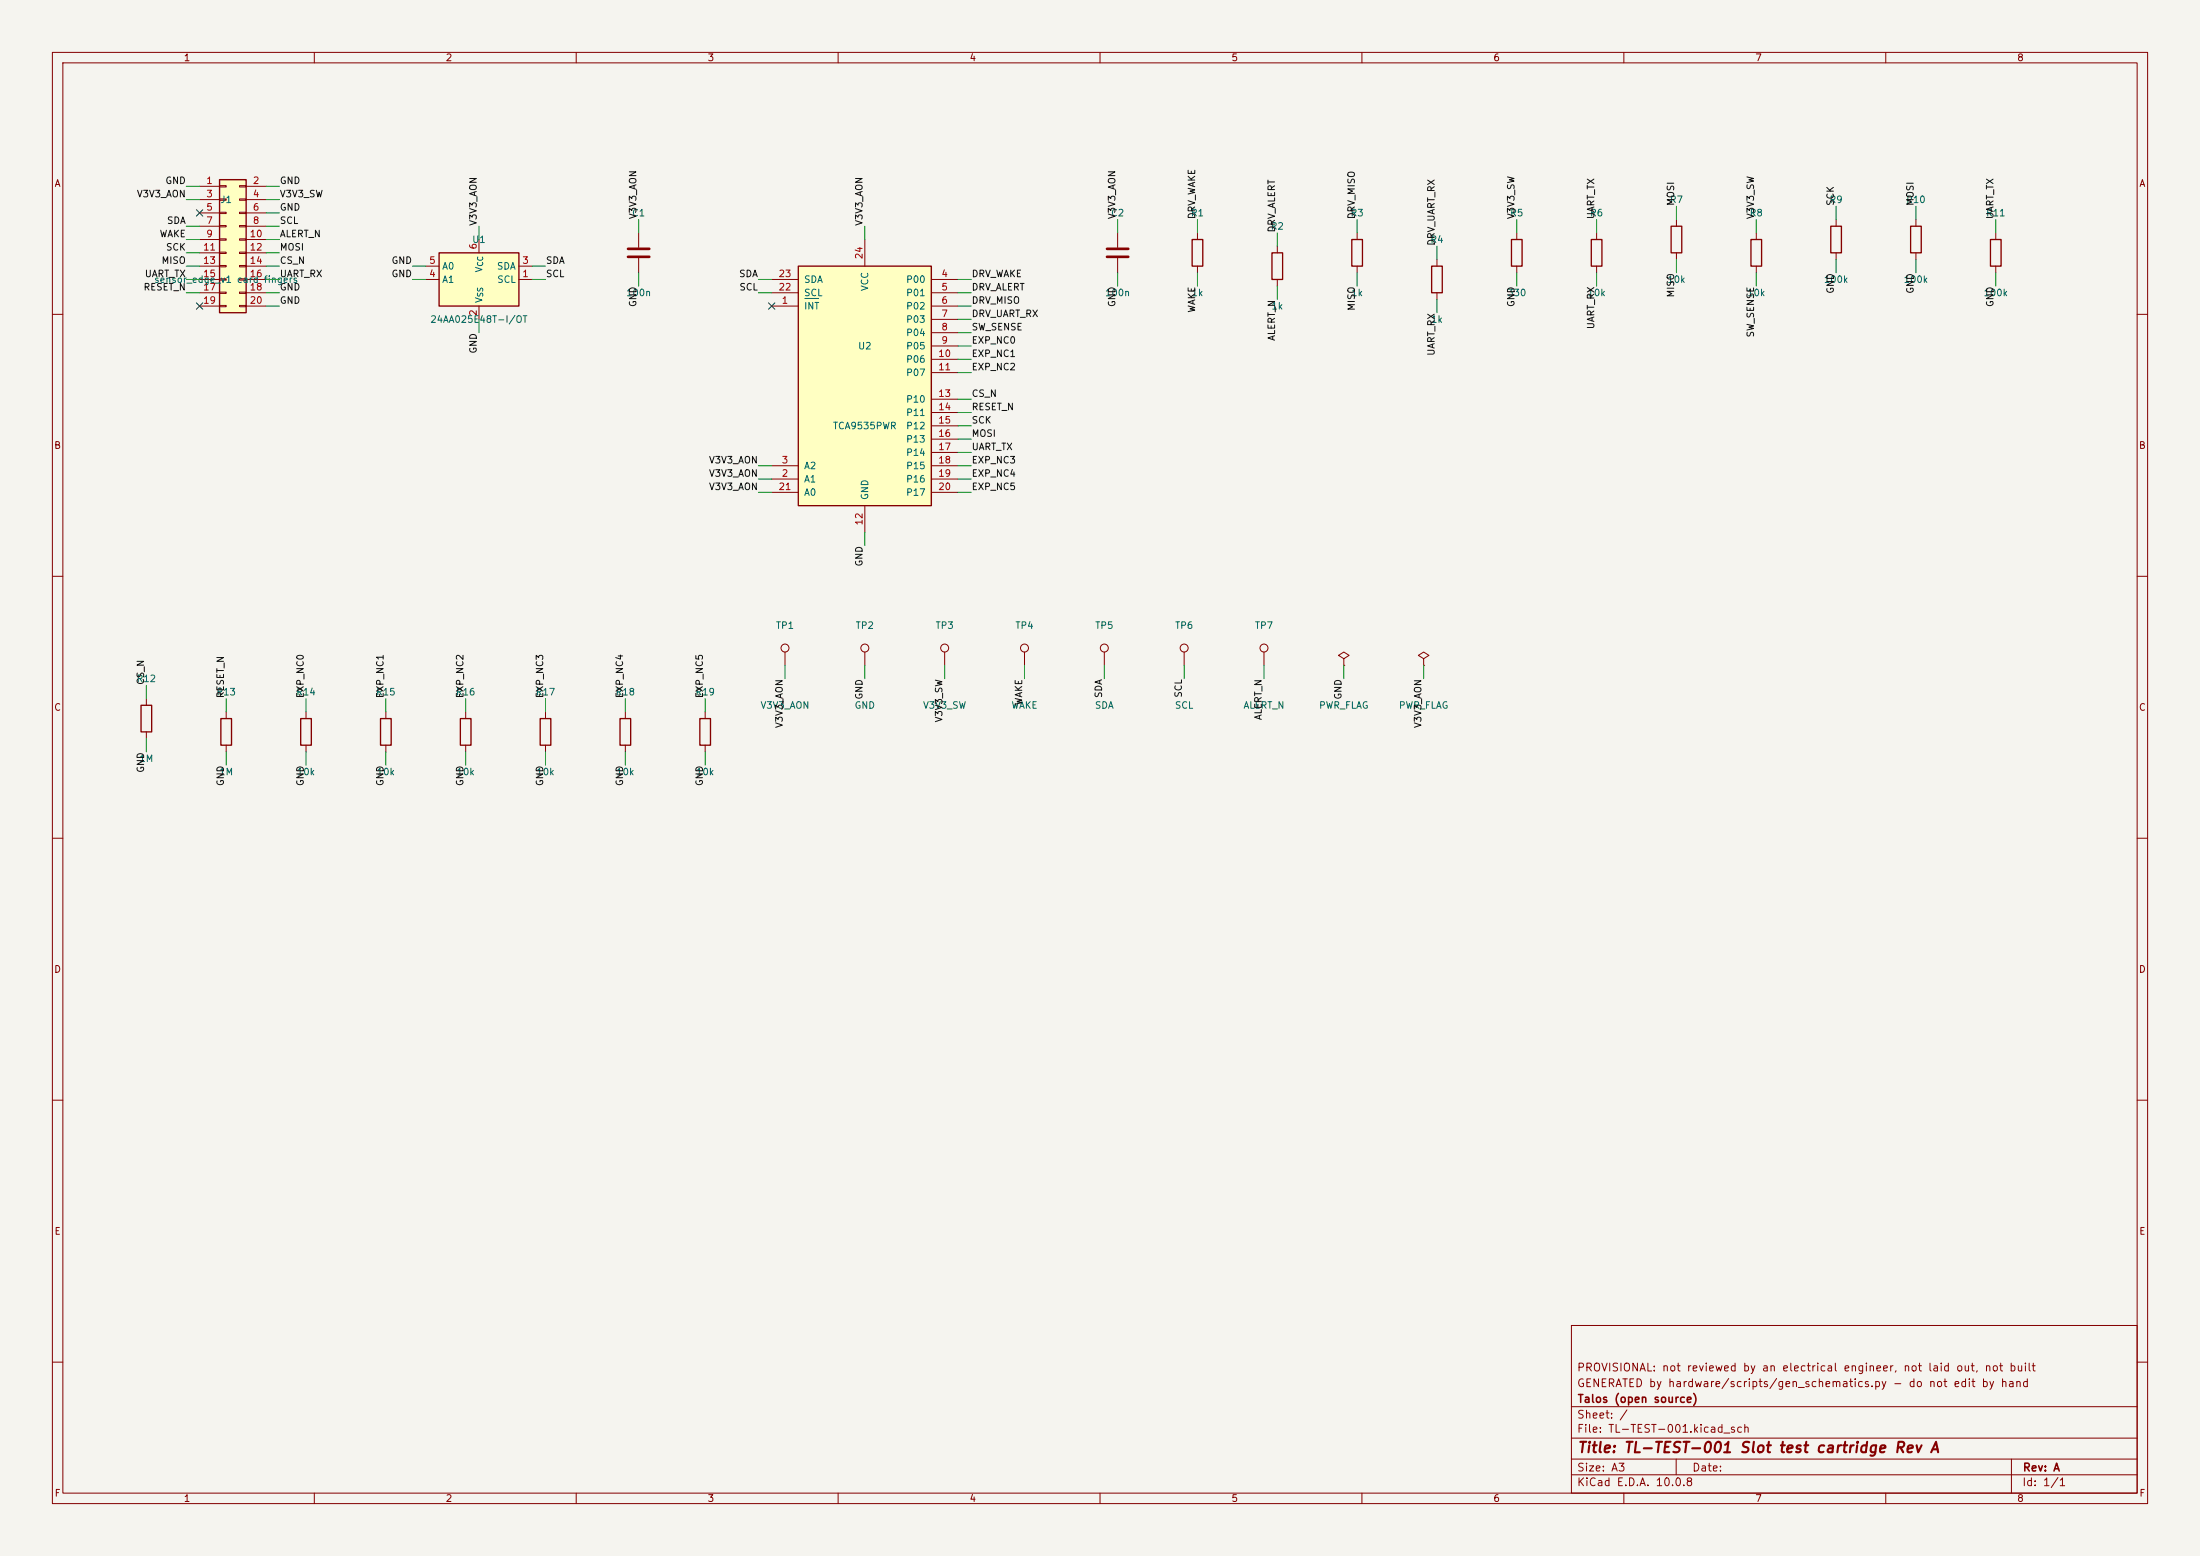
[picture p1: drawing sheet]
<svg xmlns="http://www.w3.org/2000/svg" width="420mm" height="297mm" viewBox="0 0 420 297" stroke-linecap="round" stroke-linejoin="round" font-family="sans-serif">
<path d="M0 0h420v297h-420z" fill="#f5f4ef" stroke="#f5f4ef" stroke-width=".19"/>
<g fill="none" stroke="#840000" stroke-width=".19">
<path d="M10 10h400v277h-400zM12 12h396v273h-396zM60 10v2M110 10v2M160 10v2M210 10v2M260 10v2M310 10v2M360 10v2M243.8 47v1.3M243.8 53.3v1.3M259.1 44.5v1.2"/>
<path d="M259.1 50.8v1.3M365.8 41.9v1.3M365.8 48.3v1.2M10 60h2M408 60h2M10 110h2M408 110h2M27.9 133.4v1.2M27.9 139.7v1.3M58.4 135.9v1.3M73.7 135.9v1.3M88.9 135.9v1.3"/>
<path d="M104.1 135.9v1.3M149.9 124.5v2.5M226.1 124.5v2.5M10 160h2M58.4 142.2v1.3M73.7 142.2v1.3M88.9 142.2v1.3M104.1 142.2v1.3M408 160h2M10 210h2M408 210h2M300 253h108v32h-108z"/>
<path d="M10 260h2M300 278.5h108M300 274.5h108M300 268.5h108M320 278.5v3M384 278.5v6.5M408 260h2M60 285v2M110 285v2M160 285v2M210 285v2M260 285v2"/>
<path d="M300 281.5h108M310 285v2M360 285v2"/>
<circle cx="149.9" cy="123.7" r=".76"/>
<circle cx="226.1" cy="123.7" r=".76"/>
</g>
<path d="M242.8 48.3h2.1v5h-2.1zM258.1 45.7h2v5.1h-2zM364.7 43.2h2.1v5.1h-2.1zM26.9 134.6h2.1v5.1h-2.1zM57.4 137.2h2v5h-2zM72.6 137.2h2.1v5h-2.1zM87.9 137.2h2v5h-2zM103.1 137.2h2.1v5h-2.1z" fill="none" stroke="#840000" stroke-width=".25"/>
<path d="M152.4 50.8h25.4v45.7h-25.4z" fill="#ffffc2"/>
<path d="M152.4 50.8h25.4v45.7h-25.4zM227.6 45.7h2v5.1h-2zM273.3 50.8h2v5.1h-2zM288.5 45.7h2.1v5.1h-2.1zM303.8 45.7h2v5.1h-2zM118.4 137.2h2v5h-2zM133.6 137.2h2v5h-2z" fill="none" stroke="#840000" stroke-width=".25"/>
<g fill="none" stroke="#840000" stroke-width=".19">
<path d="M147.3 58.4h5.1M147.3 53.3h5.1M147.3 55.9h5.1M165.1 45.7v5.1M177.8 58.4h5.1M177.8 53.3h5.1M177.8 55.9h5.1M213.4 44.5v2.7M213.4 49.3v2.8M228.6 44.5v1.2M228.6 50.8v1.3M274.3 49.5v1.3"/>
<path d="M274.3 55.9v1.3M289.6 44.5v1.2M289.6 50.8v1.3M304.8 44.5v1.2M304.8 50.8v1.3M177.8 61h5.1M177.8 63.5h5.1M177.8 66h5.1M177.8 68.6h5.1M177.8 71.1h5.1M177.8 76.2h5.1M177.8 78.7h5.1"/>
<path d="M147.3 91.4h5.1M147.3 88.9h5.1M147.3 94h5.1M165.1 96.5v5.1M177.8 91.4h5.1M177.8 88.9h5.1M177.8 81.3h5.1M177.8 83.8h5.1M177.8 86.4h5.1M177.8 94h5.1M119.4 135.9v1.3M134.6 135.9v1.3"/>
<path d="M180.3 124.5v2.5M195.6 124.5v2.5M210.8 124.5v2.5M256.5 125.7l1.1-.6-1.1-.6-1 .6 1 .6v1.3M256.5 127h.1M271.8 125.7l1-.6-1-.6-1 .6 1 .6v1.3M271.8 127h.1M119.4 142.2v1.3M134.6 142.2v1.3"/>
<circle cx="180.3" cy="123.7" r=".76"/>
<circle cx="195.6" cy="123.7" r=".76"/>
<circle cx="210.8" cy="123.7" r=".76"/>
</g>
<path d="M153.6 57h2.7" fill="none" stroke="#006464" stroke-width=".19"/>
<path d="M211.3 47.5h4.1M211.3 49h4.1" fill="none" stroke="#840000" stroke-width=".51"/>
<path d="M41.9 34.3h5.1v25.4h-5.1z" fill="#ffffc2"/>
<path d="M41.9 34.3h5.1v25.4h-5.1zM319 43.2h2.1v5.1h-2.1zM334.3 45.7h2v5.1h-2zM349.5 43.2h2v5.1h-2zM42.2 137.2h2v5h-2z" fill="none" stroke="#840000" stroke-width=".25"/>
<g fill="none" stroke="#840000" stroke-width=".19">
<path d="M38.1 35.6h3.8M38.1 38.1h3.8M41.9 35.4h1.3v.3h-1.3zM41.9 38h1.3v.2h-1.3zM45.7 35.4h1.3v.3h-1.3zM45.7 38h1.3v.2h-1.3zM47 35.6h3.8M47 38.1h3.8M38.1 40.6h3.8M38.1 43.2h3.8M38.1 45.7h3.8M38.1 48.3h3.8"/>
<path d="M38.1 50.8h3.8M38.1 53.3h3.8M38.1 55.9h3.8M38.1 58.4h3.8M41.9 40.5h1.3v.3h-1.3zM41.9 43.1h1.3v.2h-1.3zM41.9 45.6h1.3v.2h-1.3zM41.9 48.1h1.3v.3h-1.3zM41.9 50.7h1.3v.2h-1.3zM41.9 53.2h1.3v.3h-1.3zM41.9 55.8h1.3v.2h-1.3zM41.9 58.3h1.3v.2h-1.3z"/>
<path d="M45.7 40.5h1.3v.3h-1.3zM45.7 43.1h1.3v.2h-1.3zM45.7 45.6h1.3v.2h-1.3zM45.7 48.1h1.3v.3h-1.3zM45.7 50.7h1.3v.2h-1.3zM45.7 53.2h1.3v.3h-1.3zM45.7 55.8h1.3v.2h-1.3zM45.7 58.3h1.3v.2h-1.3zM47 40.6h3.8M47 43.2h3.8M47 45.7h3.8M47 48.3h3.8"/>
<path d="M47 50.8h3.8M47 53.3h3.8M47 55.9h3.8M47 58.4h3.8M121.9 44.5v2.7M121.9 49.3v2.8M320 41.9v1.3M320 48.3v1.2M335.3 44.5v1.2M335.3 50.8v1.3M350.5 41.9v1.3M350.5 48.3v1.2"/>
<path d="M43.2 135.9v1.3M165.1 124.5v2.5M241.3 124.5v2.5M43.2 142.2v1.3"/>
<circle cx="165.1" cy="123.7" r=".76"/>
<circle cx="241.3" cy="123.7" r=".76"/>
</g>
<path d="M119.9 47.5h4.1M119.9 49h4.1" fill="none" stroke="#840000" stroke-width=".51"/>
<path d="M83.8 48.3h15.3v10.1h-15.3z" fill="#ffffc2"/>
<path d="M83.8 48.3h15.3v10.1h-15.3zM380 45.7h2v5.1h-2z" fill="none" stroke="#840000" stroke-width=".25"/>
<path d="M81.3 53.3h2.5M81.3 50.8h2.5M91.4 45.7v2.6M91.4 58.4v2.6M99.1 53.3h2.5M99.1 50.8h2.5M381 44.5v1.2M381 50.8v1.3" fill="none" stroke="#840000" stroke-width=".19"/>
<g fill="none" stroke="#009600" stroke-width=".19">
<path d="M35.6 35.6h2.5M35.6 38.1h2.5M50.8 35.6h2.5M50.8 38.1h2.5M320 39.4v2.5M350.5 39.4v2.5M365.8 39.4v2.5M35.6 53.3h2.5M35.6 55.9h2.5M35.6 50.8h2.5M35.6 48.3h2.5M35.6 45.7h2.5"/>
<path d="M35.6 43.2h2.5M50.8 58.4h2.5M50.8 53.3h2.5M50.8 55.9h2.5M50.8 50.8h2.5M50.8 48.3h2.5M50.8 45.7h2.5M50.8 43.2h2.5M50.8 40.6h2.5M78.7 53.3h2.6M78.7 50.8h2.6M91.4 43.2v2.5"/>
<path d="M101.6 53.3h2.5M101.6 50.8h2.5M121.9 41.9v2.6M121.9 52.1v2.5M144.8 53.3h2.5M144.8 55.9h2.5M165.1 43.2v2.5M182.9 58.4h2.5M182.9 53.3h2.5M182.9 55.9h2.5M213.4 41.9v2.6M213.4 52.1v2.5"/>
<path d="M228.6 41.9v2.6M228.6 52.1v2.5M243.8 44.5v2.5M243.8 54.6v2.6M259.1 41.9v2.6M259.1 52.1v2.5M274.3 47v2.5M274.3 57.2v2.5M289.6 41.9v2.6M289.6 52.1v2.5M304.8 41.9v2.6M304.8 52.1v2.5"/>
<path d="M320 49.5v2.6M335.3 41.9v2.6M335.3 52.1v2.5M350.5 49.5v2.6M365.8 49.5v2.6M381 41.9v2.6M381 52.1v2.5M91.4 61v2.5M182.9 68.6h2.5M182.9 61h2.5M182.9 63.5h2.5M182.9 78.7h2.5"/>
<path d="M182.9 76.2h2.5M182.9 71.1h2.5M182.9 66h2.5M144.8 88.9h2.5M144.8 94h2.5M144.8 91.4h2.5M182.9 88.9h2.5M182.9 94h2.5M182.9 91.4h2.5M182.9 86.4h2.5M182.9 83.8h2.5M182.9 81.3h2.5"/>
<path d="M165.1 101.6v2.5M27.9 130.8v2.6M43.2 133.4v2.5M58.4 133.4v2.5M73.7 133.4v2.5M88.9 133.4v2.5M104.1 133.4v2.5M119.4 133.4v2.5M134.6 133.4v2.5M149.9 127v2.5M165.1 127v2.5M180.3 127v2.5"/>
<path d="M195.6 127v2.5M210.8 127v2.5M226.1 127v2.5M241.3 127v2.5M256.5 127v2.5M271.8 127v2.5M27.9 141v2.5M43.2 143.5v2.6M58.4 143.5v2.6M73.7 143.5v2.6M88.9 143.5v2.6M104.1 143.5v2.6"/>
<path d="M119.4 143.5v2.6M134.6 143.5v2.6"/>
</g>
<path d="M37.5 40l1.2 1.2M37.5 57.8l1.2 1.2M38.7 40l-1.2 1.2M38.7 57.8l-1.2 1.2M146.7 57.8l1.2 1.2M147.9 57.8l-1.2 1.2" fill="none" stroke="#000084" stroke-width=".19"/>
<text font-size="2" fill="#840000" x="301" y="277.8">Title: TL-TEST-001 Slot test cartridge Rev A</text>
<g font-size="1.5" fill="#840000">
<text x="300.9" y="262.1">PROVISIONAL: not reviewed by an electrical engineer, not laid out, not built</text>
<text x="300.9" y="265.1">GENERATED by hardware/scripts/gen_schematics.py - do not edit by hand</text>
<text x="301" y="268.1">Talos (open source)</text>
<text x="300.9" y="273.8">File: TL-TEST-001.kicad_sch</text>
<text x="300.9" y="271.1">Sheet: /</text>
<text x="300.9" y="281.2">Size: A3</text>
<text x="322.9" y="281.2">Date:</text>
<text x="386" y="281.2">Rev: A</text>
<text x="300.9" y="284">KiCad E.D.A. 10.0.8</text>
<text x="385.9" y="284">Id: 1/1</text>
</g>
<g font-size="1.3" fill="#840000">
<text x="35" y="12">1</text>
<text x="85" y="12">2</text>
<text x="135" y="12">3</text>
<text x="185" y="12">4</text>
<text x="235" y="12">5</text>
<text x="285" y="12">6</text>
<text x="335" y="12">7</text>
<text x="385" y="12">8</text>
<text x="10.3" y="36">A</text>
<text x="408.3" y="36">A</text>
<text x="10.2" y="86">B</text>
<text x="408.2" y="86">B</text>
<text x="10.2" y="136">C</text>
<text x="408.2" y="136">C</text>
<text x="10.2" y="186">D</text>
<text x="408.2" y="186">D</text>
<text x="10.3" y="236">E</text>
<text x="408.3" y="236">E</text>
<text x="10.3" y="286">F</text>
<text x="35" y="287">1</text>
<text x="85" y="287">2</text>
<text x="135" y="287">3</text>
<text x="185" y="287">4</text>
<text x="235" y="287">5</text>
<text x="285" y="287">6</text>
<text x="335" y="287">7</text>
<text x="385" y="287">8</text>
<text x="408.3" y="286">F</text>
</g>
<g font-size="1.3" fill="#0f0f0f">
<text x="31.5" y="35.4">GND</text>
<text x="53.3" y="35.4">GND</text>
<text x="26" y="38">V3V3_AON</text>
<text x="53.3" y="40.5">GND</text>
<text x="53.3" y="38">V3V3_SW</text>
<text x="121.8" y="41.9" transform="rotate(-90 121.8 41.9)">V3V3_AON</text>
<text x="213.2" y="41.9" transform="rotate(-90 213.2 41.9)">V3V3_AON</text>
<text x="228.5" y="41.9" transform="rotate(-90 228.5 41.9)">DRV_WAKE</text>
<text x="259" y="41.9" transform="rotate(-90 259 41.9)">DRV_MISO</text>
<text x="289.4" y="41.9" transform="rotate(-90 289.4 41.9)">V3V3_SW</text>
<text x="304.7" y="41.9" transform="rotate(-90 304.7 41.9)">UART_TX</text>
<text x="319.9" y="39.4" transform="rotate(-90 319.9 39.4)">MOSI</text>
<text x="335.2" y="41.9" transform="rotate(-90 335.2 41.9)">V3V3_SW</text>
<text x="350.4" y="39.4" transform="rotate(-90 350.4 39.4)">SCK</text>
<text x="365.6" y="39.4" transform="rotate(-90 365.6 39.4)">MOSI</text>
<text x="380.9" y="41.9" transform="rotate(-90 380.9 41.9)">UART_TX</text>
<text x="30.4" y="45.6">WAKE</text>
<text x="31.8" y="43.1">SDA</text>
<text x="53.3" y="43.1">SCL</text>
<text x="53.3" y="45.6">ALERT_N</text>
<text x="91.3" y="43.2" transform="rotate(-90 91.3 43.2)">V3V3_AON</text>
<text x="165" y="43.2" transform="rotate(-90 165 43.2)">V3V3_AON</text>
<text x="243.7" y="44.5" transform="rotate(-90 243.7 44.5)">DRV_ALERT</text>
<text x="274.2" y="47" transform="rotate(-90 274.2 47)">DRV_UART_RX</text>
<text x="27.5" y="53.2">UART_TX</text>
<text x="30.7" y="50.7">MISO</text>
<text x="31.6" y="48.1">SCK</text>
<text x="53.3" y="53.2">UART_RX</text>
<text x="53.3" y="50.7">CS_N</text>
<text x="53.3" y="48.1">MOSI</text>
<text x="74.6" y="53.2">GND</text>
<text x="74.6" y="50.7">GND</text>
<text x="104.1" y="53.2">SCL</text>
<text x="104.1" y="50.7">SDA</text>
<text x="141" y="53.2">SDA</text>
<text x="185.4" y="53.2">DRV_WAKE</text>
<text x="27.3" y="55.8">RESET_N</text>
<text x="53.3" y="58.3">GND</text>
<text x="53.3" y="55.8">GND</text>
<text x="121.8" y="58.7" transform="rotate(-90 121.8 58.7)">GND</text>
<text x="141" y="55.8">SCL</text>
<text x="185.4" y="58.3">DRV_MISO</text>
<text x="185.4" y="55.8">DRV_ALERT</text>
<text x="213.2" y="58.7" transform="rotate(-90 213.2 58.7)">GND</text>
<text x="228.5" y="59.8" transform="rotate(-90 228.5 59.8)">WAKE</text>
<text x="259" y="59.4" transform="rotate(-90 259 59.4)">MISO</text>
<text x="289.4" y="58.7" transform="rotate(-90 289.4 58.7)">GND</text>
<text x="319.9" y="56.9" transform="rotate(-90 319.9 56.9)">MISO</text>
<text x="350.4" y="56.2" transform="rotate(-90 350.4 56.2)">GND</text>
<text x="365.6" y="56.2" transform="rotate(-90 365.6 56.2)">GND</text>
<text x="380.9" y="58.7" transform="rotate(-90 380.9 58.7)">GND</text>
<text x="185.4" y="60.8">DRV_UART_RX</text>
<text x="185.4" y="63.4">SW_SENSE</text>
<text x="185.4" y="65.9">EXP_NC0</text>
<text x="243.7" y="65.2" transform="rotate(-90 243.7 65.2)">ALERT_N</text>
<text x="304.7" y="62.9" transform="rotate(-90 304.7 62.9)">UART_RX</text>
<text x="335.2" y="64.5" transform="rotate(-90 335.2 64.5)">SW_SENSE</text>
<text x="91.3" y="67.6" transform="rotate(-90 91.3 67.6)">GND</text>
<text x="185.4" y="68.5">EXP_NC1</text>
<text x="185.4" y="71">EXP_NC2</text>
<text x="274.2" y="68" transform="rotate(-90 274.2 68)">UART_RX</text>
<text x="185.4" y="76.1">CS_N</text>
<text x="185.4" y="78.6">RESET_N</text>
<text x="185.4" y="81.2">SCK</text>
<text x="185.4" y="83.7">MOSI</text>
<text x="135.2" y="88.8">V3V3_AON</text>
<text x="185.4" y="86.2">UART_TX</text>
<text x="185.4" y="88.8">EXP_NC3</text>
<text x="135.2" y="91.3">V3V3_AON</text>
<text x="135.2" y="93.9">V3V3_AON</text>
<text x="185.4" y="91.3">EXP_NC4</text>
<text x="185.4" y="93.9">EXP_NC5</text>
<text x="165" y="108.2" transform="rotate(-90 165 108.2)">GND</text>
<text x="27.8" y="130.8" transform="rotate(-90 27.8 130.8)">CS_N</text>
<text x="43.1" y="133.4" transform="rotate(-90 43.1 133.4)">RESET_N</text>
<text x="58.3" y="133.4" transform="rotate(-90 58.3 133.4)">EXP_NC0</text>
<text x="73.5" y="133.4" transform="rotate(-90 73.5 133.4)">EXP_NC1</text>
<text x="88.8" y="133.4" transform="rotate(-90 88.8 133.4)">EXP_NC2</text>
<text x="104" y="133.4" transform="rotate(-90 104 133.4)">EXP_NC3</text>
<text x="119.3" y="133.4" transform="rotate(-90 119.3 133.4)">EXP_NC4</text>
<text x="134.5" y="133.4" transform="rotate(-90 134.5 133.4)">EXP_NC5</text>
<text x="165" y="133.6" transform="rotate(-90 165 133.6)">GND</text>
<text x="180.2" y="138" transform="rotate(-90 180.2 138)">V3V3_SW</text>
<text x="195.5" y="134.7" transform="rotate(-90 195.5 134.7)">WAKE</text>
<text x="210.7" y="133.3" transform="rotate(-90 210.7 133.3)">SDA</text>
<text x="225.9" y="133.3" transform="rotate(-90 225.9 133.3)">SCL</text>
<text x="241.2" y="137.6" transform="rotate(-90 241.2 137.6)">ALERT_N</text>
<text x="256.4" y="133.6" transform="rotate(-90 256.4 133.6)">GND</text>
<text x="149.7" y="139.1" transform="rotate(-90 149.7 139.1)">V3V3_AON</text>
<text x="271.7" y="139.1" transform="rotate(-90 271.7 139.1)">V3V3_AON</text>
<text x="27.8" y="147.6" transform="rotate(-90 27.8 147.6)">GND</text>
<text x="43.1" y="150.1" transform="rotate(-90 43.1 150.1)">GND</text>
<text x="58.3" y="150.1" transform="rotate(-90 58.3 150.1)">GND</text>
<text x="73.5" y="150.1" transform="rotate(-90 73.5 150.1)">GND</text>
<text x="88.8" y="150.1" transform="rotate(-90 88.8 150.1)">GND</text>
<text x="104" y="150.1" transform="rotate(-90 104 150.1)">GND</text>
<text x="119.3" y="150.1" transform="rotate(-90 119.3 150.1)">GND</text>
<text x="134.5" y="150.1" transform="rotate(-90 134.5 150.1)">GND</text>
</g>
<g font-size="1.3" fill="#a90000">
<text x="39.3" y="35.4">1</text>
<text x="48.2" y="35.4">2</text>
<text x="39.3" y="38">3</text>
<text x="39.3" y="40.5">5</text>
<text x="48.2" y="38">4</text>
<text x="48.2" y="40.5">6</text>
<text x="39.3" y="43">7</text>
<text x="39.3" y="45.6">9</text>
<text x="47.6" y="45.6">10</text>
<text x="48.2" y="43">8</text>
<text x="91.3" y="47.7" transform="rotate(-90 91.3 47.7)">6</text>
<text x="38.7" y="48.1">11</text>
<text x="38.7" y="50.7">13</text>
<text x="38.7" y="53.2">15</text>
<text x="47.6" y="48.1">12</text>
<text x="47.6" y="50.7">14</text>
<text x="47.6" y="53.2">16</text>
<text x="81.8" y="53.2">4</text>
<text x="81.8" y="50.7">5</text>
<text x="99.6" y="53.2">1</text>
<text x="99.6" y="50.7">3</text>
<text x="148.5" y="53.2">23</text>
<text x="165" y="49.6" transform="rotate(-90 165 49.6)">24</text>
<text x="179.6" y="53.2">4</text>
<text x="38.7" y="55.7">17</text>
<text x="38.7" y="58.3">19</text>
<text x="47.6" y="55.7">18</text>
<text x="47.6" y="58.3">20</text>
<text x="148.5" y="55.7">22</text>
<text x="149.1" y="58.3">1</text>
<text x="179.6" y="55.7">5</text>
<text x="179.6" y="58.3">6</text>
<text x="91.3" y="60.4" transform="rotate(-90 91.3 60.4)">2</text>
<text x="179.6" y="60.8">7</text>
<text x="179.6" y="63.4">8</text>
<text x="179.6" y="65.9">9</text>
<text x="179" y="68.4">10</text>
<text x="179" y="71">11</text>
<text x="179" y="76.1">13</text>
<text x="179" y="78.6">14</text>
<text x="179" y="81.1">15</text>
<text x="179" y="83.7">16</text>
<text x="149.1" y="88.8">3</text>
<text x="179" y="86.2">17</text>
<text x="179" y="88.8">18</text>
<text x="148.5" y="93.8">21</text>
<text x="149.1" y="91.3">2</text>
<text x="179" y="91.3">19</text>
<text x="179" y="93.8">20</text>
<text x="165" y="100.4" transform="rotate(-90 165 100.4)">12</text>
</g>
<g font-size="1.3" fill="#006464">
<text x="42" y="39.1">J1</text>
<text x="120.6" y="41.6">C1</text>
<text x="212" y="41.6">C2</text>
<text x="227.2" y="41.6">R1</text>
<text x="257.7" y="41.6">R3</text>
<text x="288.2" y="41.6">R5</text>
<text x="303.4" y="41.6">R6</text>
<text x="318.7" y="39.1">R7</text>
<text x="333.9" y="41.6">R8</text>
<text x="349.2" y="39.1">R9</text>
<text x="363.8" y="39.1">R10</text>
<text x="379" y="41.6">R11</text>
<text x="90" y="46.7">U1</text>
<text x="242.5" y="44.1">R2</text>
<text x="273" y="46.7">R4</text>
<text x="84.3" y="51.8">A0</text>
<text x="92.4" y="52.1" transform="rotate(-90 92.4 52.1)">V</text>
<text x="94.8" y="51.8">SDA</text>
<text x="29.3" y="54.3">sensor_edge_v1 card fingers</text>
<text x="84.3" y="54.3">A1</text>
<text x="92.4" y="57.9" transform="rotate(-90 92.4 57.9)">V</text>
<text x="94.8" y="54.3">SCL</text>
<text x="119.4" y="56.8">100n</text>
<text x="153.4" y="59.4">INT</text>
<text x="153.4" y="56.8">SCL</text>
<text x="153.4" y="54.3">SDA</text>
<text x="166.1" y="55.7" transform="rotate(-90 166.1 55.7)">VCC</text>
<text x="172.9" y="54.3">P00</text>
<text x="172.9" y="56.8">P01</text>
<text x="172.9" y="59.4">P02</text>
<text x="210.8" y="56.8">100n</text>
<text x="227.4" y="56.8">1k</text>
<text x="242.6" y="59.4">1k</text>
<text x="257.8" y="56.8">1k</text>
<text x="287.6" y="56.8">330</text>
<text x="302.9" y="56.8">10k</text>
<text x="318.2" y="54.3">10k</text>
<text x="333.4" y="56.8">10k</text>
<text x="348.1" y="54.3">100k</text>
<text x="363.3" y="54.3">100k</text>
<text x="378.5" y="56.8">100k</text>
<text x="82" y="61.9">24AA025E48T-I/OT</text>
<text x="172.9" y="61.9">P03</text>
<text x="172.9" y="64.5">P04</text>
<text x="273.1" y="61.9">1k</text>
<text x="163.7" y="67">U2</text>
<text x="172.9" y="67">P05</text>
<text x="172.9" y="69.5">P06</text>
<text x="172.9" y="72.1">P07</text>
<text x="172.9" y="77.2">P10</text>
<text x="158.9" y="82.2">TCA9535PWR</text>
<text x="172.9" y="79.7">P11</text>
<text x="172.9" y="82.2">P12</text>
<text x="153.4" y="89.9">A2</text>
<text x="172.9" y="84.8">P13</text>
<text x="172.9" y="87.3">P14</text>
<text x="172.9" y="89.9">P15</text>
<text x="153.4" y="92.4">A1</text>
<text x="153.4" y="94.9">A0</text>
<text x="166.1" y="95.5" transform="rotate(-90 166.1 95.5)">GND</text>
<text x="172.9" y="92.4">P16</text>
<text x="172.9" y="94.9">P17</text>
<text x="148" y="120.3">TP1</text>
<text x="163.2" y="120.3">TP2</text>
<text x="178.5" y="120.3">TP3</text>
<text x="193.7" y="120.3">TP4</text>
<text x="209" y="120.3">TP5</text>
<text x="224.2" y="120.3">TP6</text>
<text x="239.4" y="120.3">TP7</text>
<text x="26" y="130.5">R12</text>
<text x="41.2" y="133">R13</text>
<text x="56.4" y="133">R14</text>
<text x="71.7" y="133">R15</text>
<text x="86.9" y="133">R16</text>
<text x="102.2" y="133">R17</text>
<text x="117.4" y="133">R18</text>
<text x="132.6" y="133">R19</text>
<text x="145.1" y="135.6">V3V3_AON</text>
<text x="163" y="135.6">GND</text>
<text x="176.1" y="135.6">V3V3_SW</text>
<text x="193" y="135.6">WAKE</text>
<text x="208.9" y="135.6">SDA</text>
<text x="224.2" y="135.6">SCL</text>
<text x="237.3" y="135.6">ALERT_N</text>
<text x="251.7" y="135.6">PWR_FLAG</text>
<text x="266.9" y="135.6">PWR_FLAG</text>
<text x="26.5" y="145.7">1M</text>
<text x="41.7" y="148.3">1M</text>
<text x="56.6" y="148.3">10k</text>
<text x="71.8" y="148.3">10k</text>
<text x="87" y="148.3">10k</text>
<text x="102.3" y="148.3">10k</text>
<text x="117.5" y="148.3">10k</text>
<text x="132.8" y="148.3">10k</text>
</g>
<g font-size="1" fill="#006464">
<text x="92.5" y="51" transform="rotate(-90 92.5 51)">CC</text>
<text x="92.5" y="56.8" transform="rotate(-90 92.5 56.8)">SS</text>
</g>
</svg>
